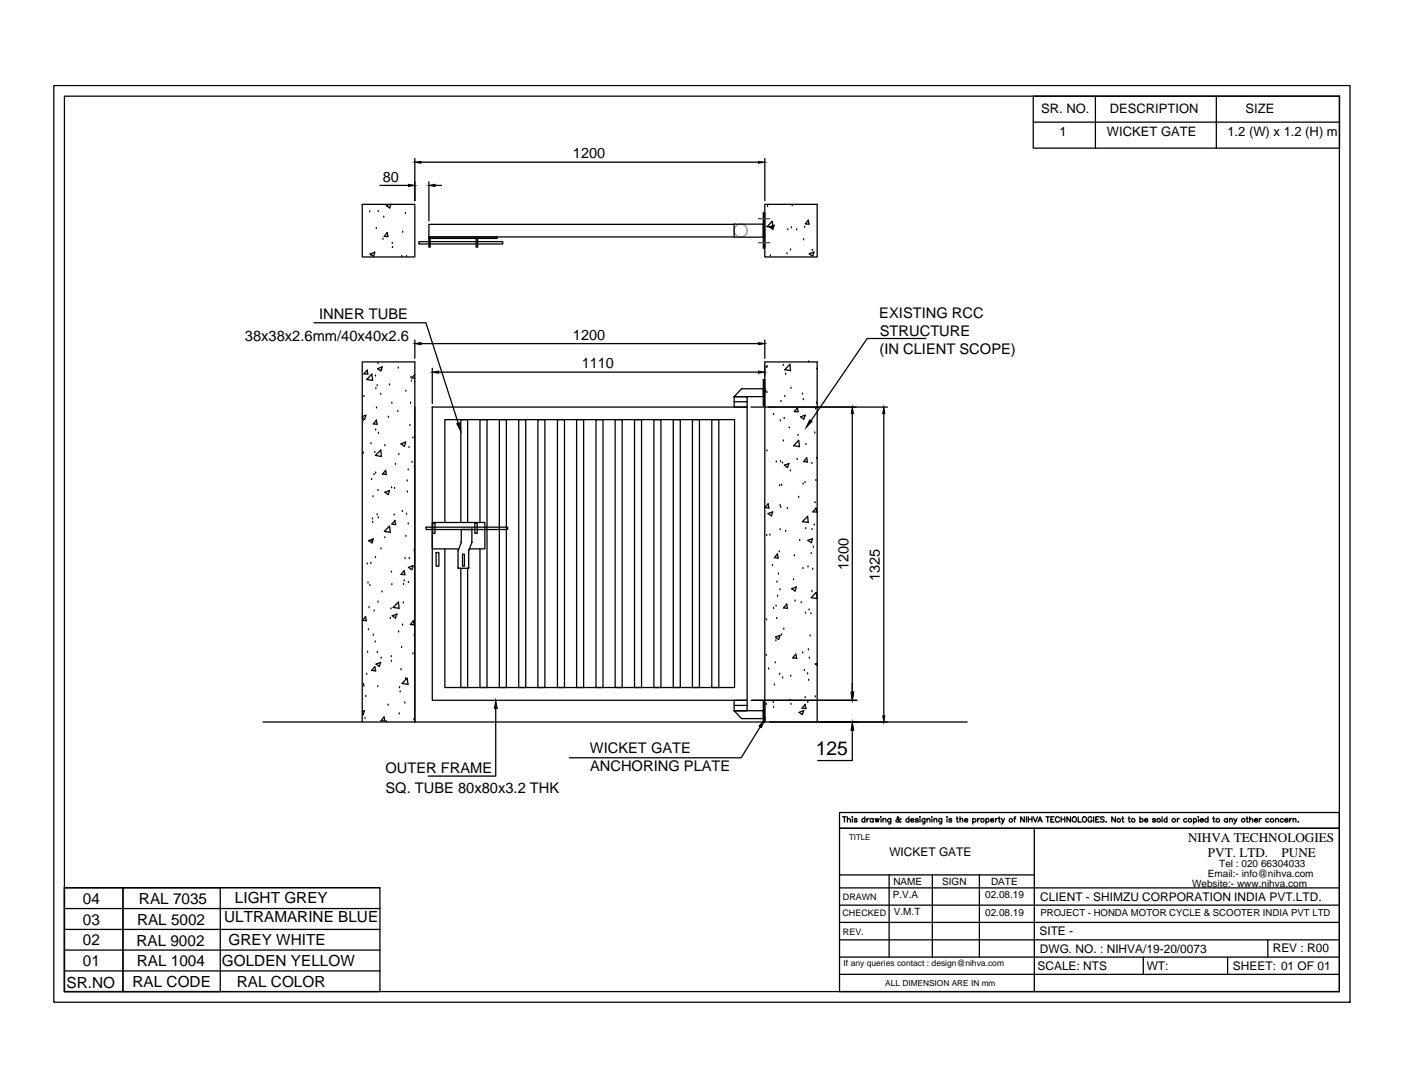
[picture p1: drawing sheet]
<svg xmlns="http://www.w3.org/2000/svg" width="279mm" height="216mm" viewBox="0 0 279 216" stroke-linecap="round" stroke-linejoin="round" font-family="sans-serif">
<!-- layer: 0 -->
<g fill="none" stroke="#000" stroke-width=".25">
<path d="M10.7 17h257.8v182.2h-257.8zM12.8 19.1h253.5v178h-253.5zM205.5 19.1h60.9v10.3h-60.9zM217.8 19.1v10.3M241.9 19.1v10.3M75.6 36.9h5.6M82.5 31.5v8.4M83.7 32.2h67.1M85.3 36.1v7.8M86.5 36.9h1.3M152.1 31.5v8.4M205.5 24.3h60.9"/>
<path d="M72 40.6h10.5v10.5h-10.5zM73.5 42.1h.1M73.6 50.5l.9-.3-.2 .8zM73.7 50.7h.1M74.8 45.5h.1M75.2 42.1h.1M76.1 47.6h.1M76.3 43.2h.1M77 46.2l.2 .9-.8-.1zM77.5 40.6l-.7 .3 .7 .4 .3-.7M78 48.4h.1M78 49.2h.1"/>
<path d="M79.9 51h.1M80.1 46.2h.1M80.6 42.4h.1M80.8 51h.1M85.3 47.1h13.6v.3h-13.6zM85.3 48h-2v.5h2M85.3 47.4h.2v1.7h-.2zM85.5 48h9.2M85.5 48.5h9.2M94.7 47.4h.3v1.7h-.3zM95 48h5v.5h-5M146 44.6h-60.7v2.5h60.7"/>
<path d="M146 44.6h5.8v2.5h-5.8zM151.8 42.4h.3v6.9h-.3zM152.1 49h.1M152.1 40.6h10.4v10.5h-10.4zM152.5 45l1.2 .2-.1-1.2-1 1.1M152.6 41h.1M153.1 45.1l.9-.3-.3 .8-.6-.4M153.2 50.9h.1M156.5 50.4h.1M156.7 45.7h.1M157.2 49.7h.1M157.4 45.3h.1"/>
<path d="M157.6 40.9h.1M158.4 45.7h.1M159.8 47.7h.1M160 45.2h.1M160.7 43.8l.2 .8-.8-.1 .7-.7M160.9 50.4l1-.3-.3 .8-.7-.4M161.5 49.8h.1M62.4 64.2h22.3l6.4 19.9M72.4 78.8h.1M72.9 75.4l1.2 .2-.2-1.2-1 1.1M73.1 74.4l-.1-.8-.6 .7 .8 .1M74.7 74.7h.1"/>
<path d="M74.7 77.3h.1M75 76.7h.1M75.1 73.3l.9-.4-.3 .8zM75.2 72.3h.1M75.7 78.4h.1M75.9 73.6h.1M77.5 76.5h.1M79.2 73.2h.1M80.7 77.8h.1M81.7 75h.1M81.8 75.8h.1M82.5 75.9h.1"/>
<path d="M82.5 74.5l-.6 .6 .6 .1M82.5 67.6v3.6M83.7 68.3h67.1M86 73.2v7M87.2 74h63.6M146 79.9h2.6M147.5 77.3h4.3v1.6h-5.8h2.6v2h-2.6v-2zM151.8 75.5h.3v5.2h-.3zM152.1 77.2h.1l-.1 .4M152.1 67.6v3.6M152.3 77.8h.1M152.5 73.1h.1"/>
<path d="M152.5 78h.1M152.6 72.9h.1M155.3 79.8h.1M155.8 72.6h.1M156 73.5l1.2 .2-.1-1.3-1 1.1M156.1 78.8h.1M156.2 74.4h.1M157.3 77.2h.1M159.6 78.3h.1M159.8 79.4h.1M160.8 72h.1M162.5 73.2v.1"/>
<path d="M184.1 67.3h-11.6l-11.2 16.3M72.2 83.6h.1M72.2 90.1h.1M72.8 82.5l-.8 .3M72.8 82.6l-.3 .7-.5-.3M73.8 88.2h.1M73.9 95.3h.1M74.2 98.7h.1M74.4 94.3h.1M74.5 89.9h.1M74.7 90.5l1-1 .1 1.2zM74.7 85.5h.1"/>
<path d="M74.7 94.1h.1M74.8 83.5l.2 .9-.8-.1 .7-.8M74.9 81.1h.1M75.2 97.5h.1M75.3 86.1h.1M76.5 88.6h.1M76.5 97.9l1-.4-.3 .8zM76.8 94.3l-.1-.8-.6 .8h.8M77.2 83h.1M77.9 97h.1M77.9 80.2h.1M78.5 97.1h.1"/>
<path d="M78.6 92.3h.1M79.1 81.8h.1M79.3 90.4h.1M80.7 87.9l-1 .4 .7 .4 .3-.8M81 95.6h.1M81 97.8h.1M81.2 93.4h.1M81.4 89h.1M81.5 84.6h.1M81.6 80.2h.1M81.9 91.9h.1M82.1 87.1h.1"/>
<path d="M82.4 92.7h.1M86 80.9h62.6v58.3h-62.6zM99.3 83.4h1.4v53.3h-1.4zM103.2 83.4h1.3v53.3h-1.3zM107 83.4h1.4v53.3h-1.4zM110.9 83.4h1.4v53.3h-1.4zM114.7 83.4h1.4v53.3h-1.4zM118.5 83.4h1.4v53.3h-1.4zM122.3 83.4h1.4v53.3h-1.4zM126.2 83.4h1.4v53.3h-1.4zM130 83.4h1.4v53.3h-1.4zM133.9 83.4h1.4v53.3h-1.4z"/>
<path d="M137.7 83.4h1.4v53.3h-1.4zM141.5 83.4h1.4v53.3h-1.4zM149.3 80.9h27.2M152.5 89.6h.1M153.8 82.4h.1M154.4 91.8h.1M155.1 96.5h.1M155.2 83.7h.1M155.2 91.8h.1M155.4 96.5h.1M155.6 92.1h.1M155.8 87.7h.1"/>
<path d="M155.9 83.2h.1M156.9 92.1l-.3 .8-.6-.4 .9-.4M157 85.1h.1M157.2 93.6h.1M157.8 88.6l1.2 .2-.2-1.3-1 1.1M158.5 91.3h.1M158.6 81.1l.1 .8-.7-.1 .6-.7M158.7 86.6h.1M158.8 98.9h.1M159.2 82.9l.9-.4-.3 .8zM159.7 96.3h.1M160.1 95.9h.1"/>
<path d="M160.3 88.3h.1M160.4 91l.2 .8h-.8zM161.4 92.1h.1M162 86.1h.1M162.1 99.9h.1M162.2 81.3h.1M162.2 95.5h.1M162.4 80.1h.1M162.4 91.1h.1M169.5 82.2v55.8M175.8 82.2v60.1M73 112.1h.1"/>
<path d="M73.2 115.9h.1M73.3 107.5l.9-.4-.2 .8zM73.6 116.4h.1M73.7 112h.1M73.9 107.6h.1M74.1 103.2h.1M74.1 103.9h.1M74.7 110.9h.1M75 102.3h.1M75.2 119.7h.1M75.2 102.9h.1M75.8 109.1h.1"/>
<path d="M76 117.7h.1M76.5 106.9h.1M77.5 104.6l.1 1.2-1.2-.2zM77.8 113.7h.1M77.9 116.2h.1M78.4 102.4h.1M78.5 103.4l.2 .9-.8-.1 .7-.8M80 101.7h.1M80.2 119.9h.1M80.2 116.2h.1M80.4 115.5h.1M80.5 111.1h.1"/>
<path d="M80.5 114.2h-.8l.7-.8 .1 .9M80.7 106.6h.1M80.8 102.2h.1M81.2 104.2h.1M81.2 115.8h.1M81.2 112.8l1-.3-.3 .8zM81.4 111h.1M82.4 109.5h.1M84.7 104.8h16.3v.5h-16.3zM86 104h.5v2h-.5zM86.7 109.8h.6v2.8h-.6zM88.5 103.9v-20.5h57.6v53.3h-57.6v-27.6"/>
<path d="M91.1 109.5h.1M91.1 113h.1M91.2 109.1h-5.2v-5.2h10.4v5.2h-3.1M91.6 103.9v-20.5h1.4v20.5M91.6 113v23.7h1.4v-23.7M91.7 105.3h2.1v2.6l-.6 1.6v3.5h-2.1v-3.5l.6-1.6zM91.7 107.9h.1M92 110.2h.4v2.4h-.4zM93.2 113h.1M93.2 109.5h.1M93.8 107.9h.1M93.8 105.3h.1"/>
<path d="M94.4 104h.5v2h-.5zM95.4 103.9v-20.5h1.4v53.3h-1.4v-27.6M152.5 106.5h.1M152.7 102.1l1-.3-.3 .8zM152.9 101l-.1-.9-.7 .8 .8 .1M153.1 106.4h.1M153.6 112.4h.1M154.5 115.7h.1M154.6 118.5h.1M154.6 110.1l-.6 .8h.8l-.2-.8M154.8 114.1h.1M155 109.7h.1"/>
<path d="M155.1 117.2h.1M155.1 105.3h.1M155.1 100.5h.1M155.3 100.9h.1M156.2 105.6h.1M156.6 101.1h.1M157.4 117l1-.3-.3 .8zM157.8 115.3h.1M158 110.5h.1M158.1 119.5h.1M159 107.5h.1M159.3 119.8h.1"/>
<path d="M159.5 103.7l1.2 .2M159.6 103.7l1-1.1 .1 1.3M159.7 113h.1M160.2 105.1h.1M160.6 107.4l1-.3-.3 .8zM160.7 112.7h.1M161.3 110.1h.1M161.4 117.6h.1M161.5 105.3h.1M161.6 113.2h.1M161.7 108.8h.1M161.9 104.4h.1"/>
<path d="M162.3 101l.1 .8h-.7zM162.5 119l-1.2-.2 1-1 .2 1.2M72.3 136.1h.1M72.4 136.4h.1M72.7 122.6l.1 .8M72.7 122.6l-.6 .7 .8 .1M72.8 138.5h.1M72.9 134.1h.1M73.1 129.7h.1M73.3 125.2h.1M73.4 120.8h.1M74.2 126.3h.1"/>
<path d="M74.4 121.5h.1M74.5 132.5l.2 .9-.8-.1zM74.6 127.6h.1M75 129.7h.1M75.1 136.5h.1M75.7 131.7l-.3 .8-.6-.5 .9-.3M75.8 130.8h.1M77.6 122.9h.1M77.8 121.1h.1M77.8 130.5h.1M77.8 131.5h.1M78 122.4l.9-.3-.3 .8z"/>
<path d="M78.2 120.8l1-1.1 .2 1.2zM79.3 125.6h.1M79.4 136.7h.1M79.6 137.5h.1M79.7 133.1h.1M79.9 128.7h.1M80 124.3h.1M80.5 139.8h.1M80.7 134.9h.1M81 134.8l.1 1.2-1.1-.1zM82.1 130h.1M82.2 123.4l.2 .8-.8-.1 .6-.7"/>
<path d="M82.4 126.3h.1M146 139.2h2.6v2.1h-2.6h5.8v1.6h-4.3l-1.5-1.6zM149.3 139.2h21.2M151.8 139.5h.3v4h-.3zM152.4 130.3h.1M152.4 123.2h.1M152.9 133h.1M153.8 139.6h.1M153.8 121h.1M154 136.2h.1M154.2 131.8h.1M154.2 126.6l.9-.3-.3 .8-.6-.4"/>
<path d="M154.3 127.4h.1M154.3 120.5h.1M154.5 123h.1M155.1 134.1h.1M155.4 126.2h.1M155.6 134.8h.1M155.9 125.1h.1M156.6 120.9l-.2-.8-.6 .7 .8 .1M157.1 139.2h.1M157.3 134.4h.1M158.3 130l.1 .9-.8-.1zM159.6 129.8h.1"/>
<path d="M160 133.3h.1M160.1 138.7h.1M160.2 121.9h.1M160.6 134h.1M160.6 139.6h.1M160.8 129.2h.1M160.8 135.2h.1M160.9 121.3h.1M160.9 130.8h.1M161.1 126.4h.1M161.3 122h.1M162.1 138.5h.1"/>
<path d="M162.1 132l.4 .3M162.5 131.9l-.4 .1M52.3 143.5h140M72 143.5v-71.5h10.5v71.5M72 141.5l.5-.2-.3 .8-.2-.1M72.6 142.9h.1M76.4 142.5l.1 .8M76.4 142.5l-.6 .8h.8M76.9 143.5h.1M77.2 140.2h.1M79.4 141.9h.1M82.3 143.1h.1"/>
<path d="M98.6 140.9v13.4h-13.4M146 140.2h2.6M151.2 144.5l-3.8 6.2h-34.2M152.1 143.5v-71.5h10.4v71.5M152.4 140h.1M153.8 140.6h.1M157.3 140h.1M158.9 141.6l.9-.3-.3 .8zM160.1 140l.2 .9-.8-.1 .6-.8M169.5 145.2v6h-6.9M12.8 176.5h62.8v20.6h-62.8zM12.8 176.5h11.7v20.6h-11.7z"/>
<path d="M12.8 176.5h62.8M24.5 176.5h19.3v20.6h-19.3zM166.9 161.5h99.4v35.6h-99.4v-32.4h99.4h-99.4zM166.9 179.9h99.4M166.9 176.5h99.4M166.9 173.9h38.8M167.5 162.4h.8M167.9 162.4v1M168.5 162.9l.4-.2 .2 .2v.5M168.5 162.4v1M169.4 162.4h.1M169.5 162.8v.6"/>
<path d="M170.4 162.9l-.2-.2-.3 .2 .5 .2v.3l-.5-.1M172 162.9a.34 .34 0 0 0-.5 0 .34 .34 0 0 0 0 .4 .34 .34 0 0 0 .5 0M172 162.4v1M172.4 162.7v.7M172.8 162.7h-.1l-.3 .4M173.6 162.9a.34 .34 0 0 0-.5 0 .34 .34 0 0 0 0 .4 .34 .34 0 0 0 .5 0M173.6 162.7v.7M174 162.7l.2 .7 .2-.7 .2 .7 .2-.7M175.1 162.4h.1zM175.2 162.8v.6M175.6 162.9l.2-.2 .3 .1 .1 .6M175.6 162.7v.7"/>
<path d="M176.8 173.9v16.4M177.2 162.7l-.1 1-.4 .1M177.2 162.9a.35 .35 0 0 0-.6-.1 .35 .35 0 0 0 0 .6 .35 .35 0 0 0 .6-.1M179.2 162.8l-.1-.1-.1 .1a.54 .54 0 0 1-.2 .5 .54 .54 0 0 1-.6 .1v-.3l.5-.5-.2-.2v.4l.3 .5 .2 .1h.2M180.7 162.9a.34 .34 0 0 0-.4 0 .34 .34 0 0 0 0 .4 .34 .34 0 0 0 .4 0M180.7 162.4v1M181.1 163.1h.6v-.3a.34 .34 0 0 0-.5 .1 .34 .34 0 0 0 0 .5 .34 .34 0 0 0 .5-.1M182.6 162.9l-.2-.2-.4 .2 .6 .2v.3l-.6-.1M182.9 162.4h.1M183 162.8v.6M183.9 162.7v1l-.4 .1M183.9 162.9a.34 .34 0 0 0-.5 0 .34 .34 0 0 0 0 .4 .34 .34 0 0 0 .5 0"/>
<path d="M184.3 162.9l.5-.2 .1 .2v.5M184.3 162.7v.7M185.3 162.4h.1M185.3 162.8v.6M185.4 173.9v16.4M185.7 162.9l.5-.2 .1 .7M185.7 162.7v.7M187.3 162.7l-.1 1-.4 .1M187.3 162.9a.34 .34 0 0 0-.5 0 .34 .34 0 0 0 0 .4 .34 .34 0 0 0 .5 0M188.3 162.4h.1M188.3 162.8v.6M189.3 162.9l-.3-.2-.2 .1v.2l.4 .1 .1 .2-.3 .1-.3-.1"/>
<path d="M190.2 162.7h.3M190.3 162.4v.9l.3 .1M190.9 162.9l.3-.2 .2 .1 .1 .6M190.9 162.4v1M191.8 163.1h.6v-.3a.34 .34 0 0 0-.5 .1 .34 .34 0 0 0 .1 .5 .34 .34 0 0 0 .4-.1M193.4 162.9a.35 .35 0 0 1 .6-.1 .35 .35 0 0 1 0 .6 .35 .35 0 0 1-.6-.1M193.4 162.7v1.1M194.4 162.7v.7M194.8 173.9v16.4M194.8 162.7l-.3 .2-.1 .2M196.1 162.9a.34 .34 0 0 1 .5 0 .34 .34 0 0 1 0 .4 .34 .34 0 0 1-.5 0M196.1 162.7v1.1"/>
<path d="M197 163.1h.6v-.3a.34 .34 0 0 0-.5 .1 .34 .34 0 0 0 0 .5 .34 .34 0 0 0 .5-.1M198 162.7v.7M198.4 162.7l-.3 .1-.1 .3M198.5 162.7h.4M198.7 162.4v.9l.3 .1M199.2 162.7l.3 .7 .3-.7M199.5 163.4l-.4 .4M201.6 162.7h.4M202 162.4h-.2l-.1 .2v.8M203.7 162.4v1l-.7-1v1M204.1 162.4v1M204.5 162.4v1"/>
<path d="M204.5 162.9h.7M205.2 162.4v1M205.5 162.4l.4 1 .4-1M205.7 164.7v32.4M206.4 163.4l.4-1 .4 1M206.6 163.1h.5M208 162.4h.7M208.4 162.4v1M209 162.9h.4M209.6 162.4h-.6v1h.6M210.7 162.6a.5 .5 0 0 0-.8 .1 .5 .5 0 0 0 .3 .7h.3l.2-.2M211 162.9h.7"/>
<path d="M211 162.4v1M211.7 162.4v1M212.9 162.4v1l-.7-1v1M213.4 162.4a.49 .49 0 0 1 .7 .5 .49 .49 0 0 1-.8 .4l-.1-.5zM214.4 162.4v1h.6M215.3 162.5l.2-.1a.49 .49 0 0 1 .6 .6 .49 .49 0 0 1-.8 .3zM217.2 162.6a.5 .5 0 0 0-.9 .1 .5 .5 0 0 0 .4 .7h.3l.2-.2v-.1h-.3M217.5 162.4v1M217.9 162.9h.4M218.6 162.4h-.7v1h.7M219.6 162.5l-.3-.1h-.4v.4l.6 .3 .1 .2-.3 .1-.5-.1M219.9 163.4h.1z"/>
<path d="M221.8 162.4v1l-.7-1v1M223.1 162.7h.4M223.3 162.4v.9l.2 .1M224.4 162.7h.3M224.5 162.4v.9l.3 .1M226.7 162.9a.35 .35 0 0 1 .5-.1 .35 .35 0 0 1 0 .6 .35 .35 0 0 1-.5-.1M226.7 162.4v1M227.6 163.1h.6a.35 .35 0 0 0-.4-.3 .35 .35 0 0 0-.2 .5 .35 .35 0 0 0 .5 .1l.1-.1M229.8 162.9l-.2-.2-.4 .2 .5 .2v.3l-.5-.1M231.1 162.4v1M232.1 162.9a.34 .34 0 0 0-.5 0 .34 .34 0 0 0 0 .4 .34 .34 0 0 0 .5 0M232.1 162.4v1"/>
<path d="M234.1 162.7v.7M234.5 162.7l-.2 .1-.2 .3M236 162.9a.35 .35 0 0 0-.5-.1 .35 .35 0 0 0 0 .6 .35 .35 0 0 0 .5-.1M237.3 162.9a.34 .34 0 0 1 .5 0 .34 .34 0 0 1 0 .4 .34 .34 0 0 1-.5 0M237.3 162.7v1.1M238.2 162.4h.2zM238.3 162.8v.6M238.7 163.1h.6a.35 .35 0 0 0-.5-.3 .35 .35 0 0 0-.1 .5 .35 .35 0 0 0 .5 .1l.1-.1M240.2 162.9a.35 .35 0 0 0-.5-.1 .35 .35 0 0 0 0 .6 .35 .35 0 0 0 .5-.1M240.2 162.4v1M241.2 162.7h.3M241.3 162.4v.9l.3 .1"/>
<path d="M244.1 162.9a.35 .35 0 0 0-.5-.1 .35 .35 0 0 0 0 .6 .35 .35 0 0 0 .5-.1M244.1 162.7v.7M244.5 162.9l.3-.2 .2 .1 .1 .6M244.5 162.7v.7M245.3 162.7l.4 .7 .3-.7M245.7 163.4l-.4 .4M247.8 162.7h.4M248 162.4v.9l.2 .1M248.5 162.9l.4-.2 .2 .2v.5M248.5 162.4v1M249.5 163.1h.6a.35 .35 0 0 0-.5-.3 .35 .35 0 0 0-.2 .5 .35 .35 0 0 0 .6 .1l.1-.1M250.4 162.7v.7"/>
<path d="M250.9 162.7h-.2l-.3 .4M252.3 162.9a.35 .35 0 0 0-.5-.1 .35 .35 0 0 0 0 .6 .35 .35 0 0 0 .5-.1M253.6 162.9l.5-.2 .1 .2v.5M253.6 162.7v.7M255.2 162.9a.35 .35 0 0 0-.5-.1 .35 .35 0 0 0 0 .6 .35 .35 0 0 0 .5-.1M255.5 163.1h.6a.35 .35 0 0 0-.4-.3 .35 .35 0 0 0-.2 .5 .35 .35 0 0 0 .5 .1l.1-.1M256.5 162.7v.7M256.9 162.7h-.2l-.2 .4M257.2 162.9l.4-.2 .1 .7M257.2 162.7v.7M258.2 163.4h.1M12.8 193h62.8"/>
<path d="M12.8 188.9h62.8M12.8 184.8h62.8M12.8 180.6h62.8M166.9 186.8h99.4M166.9 183.4h99.4M166.9 190.3h99.4M166.9 193.7h99.4M227.4 190.3v3.4M244.1 190.3v3.4M252.1 186.8v3.5"/>
<circle cx="195.4" cy="163.1" r=".36"/>
<circle cx="201" cy="163.1" r=".36"/>
<circle cx="222.5" cy="163.1" r=".37"/>
<circle cx="225.3" cy="163.1" r=".36"/>
<circle cx="230.4" cy="163.1" r=".37"/>
<circle cx="233.4" cy="163.1" r=".37"/>
<circle cx="236.7" cy="163.1" r=".37"/>
<circle cx="242.2" cy="163.1" r=".37"/>
<circle cx="247.2" cy="163.1" r=".37"/>
<circle cx="252.9" cy="163.1" r=".36"/>
</g>
<g fill="#000" stroke="#000" stroke-width=".2">
<path d="M81.2 36.6l1.3 .3-1.3 .2zM82.5 32.2l1.2-.1v.4zM85.3 36.9l1.2-.3v.5zM150.8 32.1l1.3 .1-1.3 .3zM82.5 68.3l1.2-.2v.4zM86 74l1.2-.2v.4zM150.8 68.1l1.3 .2-1.3 .2zM150.8 73.8l1.3 .2-1.3 .2zM90.8 84.2l.6-.1 .2 1.7zM161 83.5l.5 .3-1.2 1.2zM169.5 80.9l.2 1.3h-.4zM175.8 80.9l.2 1.3h-.5z"/>
<path d="M169.2 137.5h.6l-.3 1.7zM169.3 138h.4l-.2 1.2zM98.6 139.2l.3 1.7h-.6zM152.1 143.1l-.7 1.5-.5-.3zM169.5 143.5l.3 1.7h-.6zM175.5 142.3h.5l-.2 1.2z"/>
</g>
<circle cx="147.3" cy="45.8" r="1.29" fill="none" stroke="#959595" stroke-width=".25"/>
<path d="M150.8 43.5h2.3M150.8 48.2h2.3" fill="none" stroke="#4c4c4c" stroke-width=".25"/>
<text font-size="3.9" x="162.2" y="150.2">125</text>
<g font-size="3">
<text x="16.5" y="179.7">04</text>
<text x="27.6" y="179.7">RAL 7035</text>
<text x="46.7" y="179.6">LIGHT GREY</text>
<text x="16.5" y="183.8">03</text>
<text x="27.2" y="183.9">RAL 5002</text>
<text x="44.6" y="183.4">ULTRAMARINE BLUE</text>
<text x="16.5" y="187.9">02</text>
<text x="27.1" y="188">RAL 9002</text>
<text x="27.2" y="192">RAL 1004</text>
<text x="45.5" y="187.9">GREY WHITE</text>
<text x="13.2" y="196.4">SR.NO</text>
<text x="16.5" y="192.1">01</text>
<text x="26.4" y="196.3">RAL CODE</text>
<text x="44.1" y="192.1">GOLDEN YELLOW</text>
<text x="47.1" y="196.2">RAL COLOR</text>
</g>
<g font-size="2.9">
<text x="113.9" y="31.5">1200</text>
<text x="76.1" y="36.1">80</text>
<text x="63.4" y="63.4">INNER TUBE</text>
<text x="174.9" y="63.2">EXISTING RCC</text>
<text x="48.7" y="67.8">38x38x2.6mm/40x40x2.6</text>
<text x="113.9" y="67.5">1200</text>
<text x="174.9" y="70.3">(IN CLIENT SCOPE)</text>
<text x="174.9" y="66.7">STRUCTURE</text>
<text x="115.7" y="73.2">1110</text>
<text x="168.7" y="113.4" transform="rotate(-90 168.7 113.4)">1200</text>
<text x="175" y="115.6" transform="rotate(-90 175 115.6)">1325</text>
<text x="117.3" y="149.7">WICKET GATE</text>
<text x="76.7" y="153.7">OUTER FRAME</text>
<text x="117.3" y="153.2">ANCHORING PLATE</text>
<text x="76.7" y="157.6">SQ. TUBE 80x80x3.2 THK</text>
</g>
<g font-size="2.6">
<text x="207" y="22.4">SR. NO.</text>
<text x="220.7" y="22.4">DESCRIPTION</text>
<text x="247.7" y="22.4">SIZE</text>
<text x="210.7" y="27.1">1</text>
<text x="220.1" y="27.1">WICKET GATE</text>
<text x="244.1" y="27.1">1.2 (W) x 1.2 (H) m</text>
<text x="236.2" y="167.5">NIHVA TECHNOLOGIES</text>
<text x="240.2" y="170.5">PVT. LTD.</text>
<text x="254.8" y="170.5">PUNE</text>
</g>
<g font-size="2.4">
<text x="176.9" y="170.2">WICKET GATE</text>
<text x="206.9" y="179.1">CLIENT - SHIMZU CORPORATION INDIA PVT.LTD.</text>
<text x="206.7" y="186">SITE -</text>
<text x="206.8" y="189.4">DWG. NO. : NIHVA/19-20/0073</text>
<text x="253.1" y="189.3">REV : R00</text>
<text x="206.3" y="192.8">SCALE: NTS</text>
<text x="228" y="192.8">WT:</text>
<text x="245.2" y="192.8">SHEET: 01 OF 01</text>
</g>
<g font-size="2">
<text x="242.5" y="172.5">Tel : 020 66304033</text>
<text x="177.5" y="178.5">P.V.A</text>
<text x="177.7" y="176">NAME</text>
<text x="187.4" y="176">SIGN</text>
<text x="195.9" y="178.6">02.08.19</text>
<text x="197.1" y="176">DATE</text>
<text x="237.1" y="176.3">Website:- www.nihva.com</text>
<text x="240.2" y="174.4">Email:- info@nihva.com</text>
<text x="177.7" y="182">V.M.T</text>
<text x="195.9" y="182">02.08.19</text>
</g>
<text font-size="1.9" x="206.9" y="182.2">PROJECT - HONDA MOTOR CYCLE &amp; SCOOTER INDIA PVT LTD</text>
<g font-size="1.8">
<text x="167.6" y="179">DRAWN</text>
<text x="167.5" y="182">CHECKED</text>
<text x="167.6" y="185.9">REV.</text>
</g>
<g font-size="1.7">
<text x="167.8" y="192">If any queries contact : design@nihva.com</text>
<text x="176.1" y="195.9">ALL DIMENSION ARE IN mm</text>
</g>
<text font-size="1.6" x="168.9" y="167">TITLE</text>
</svg>
